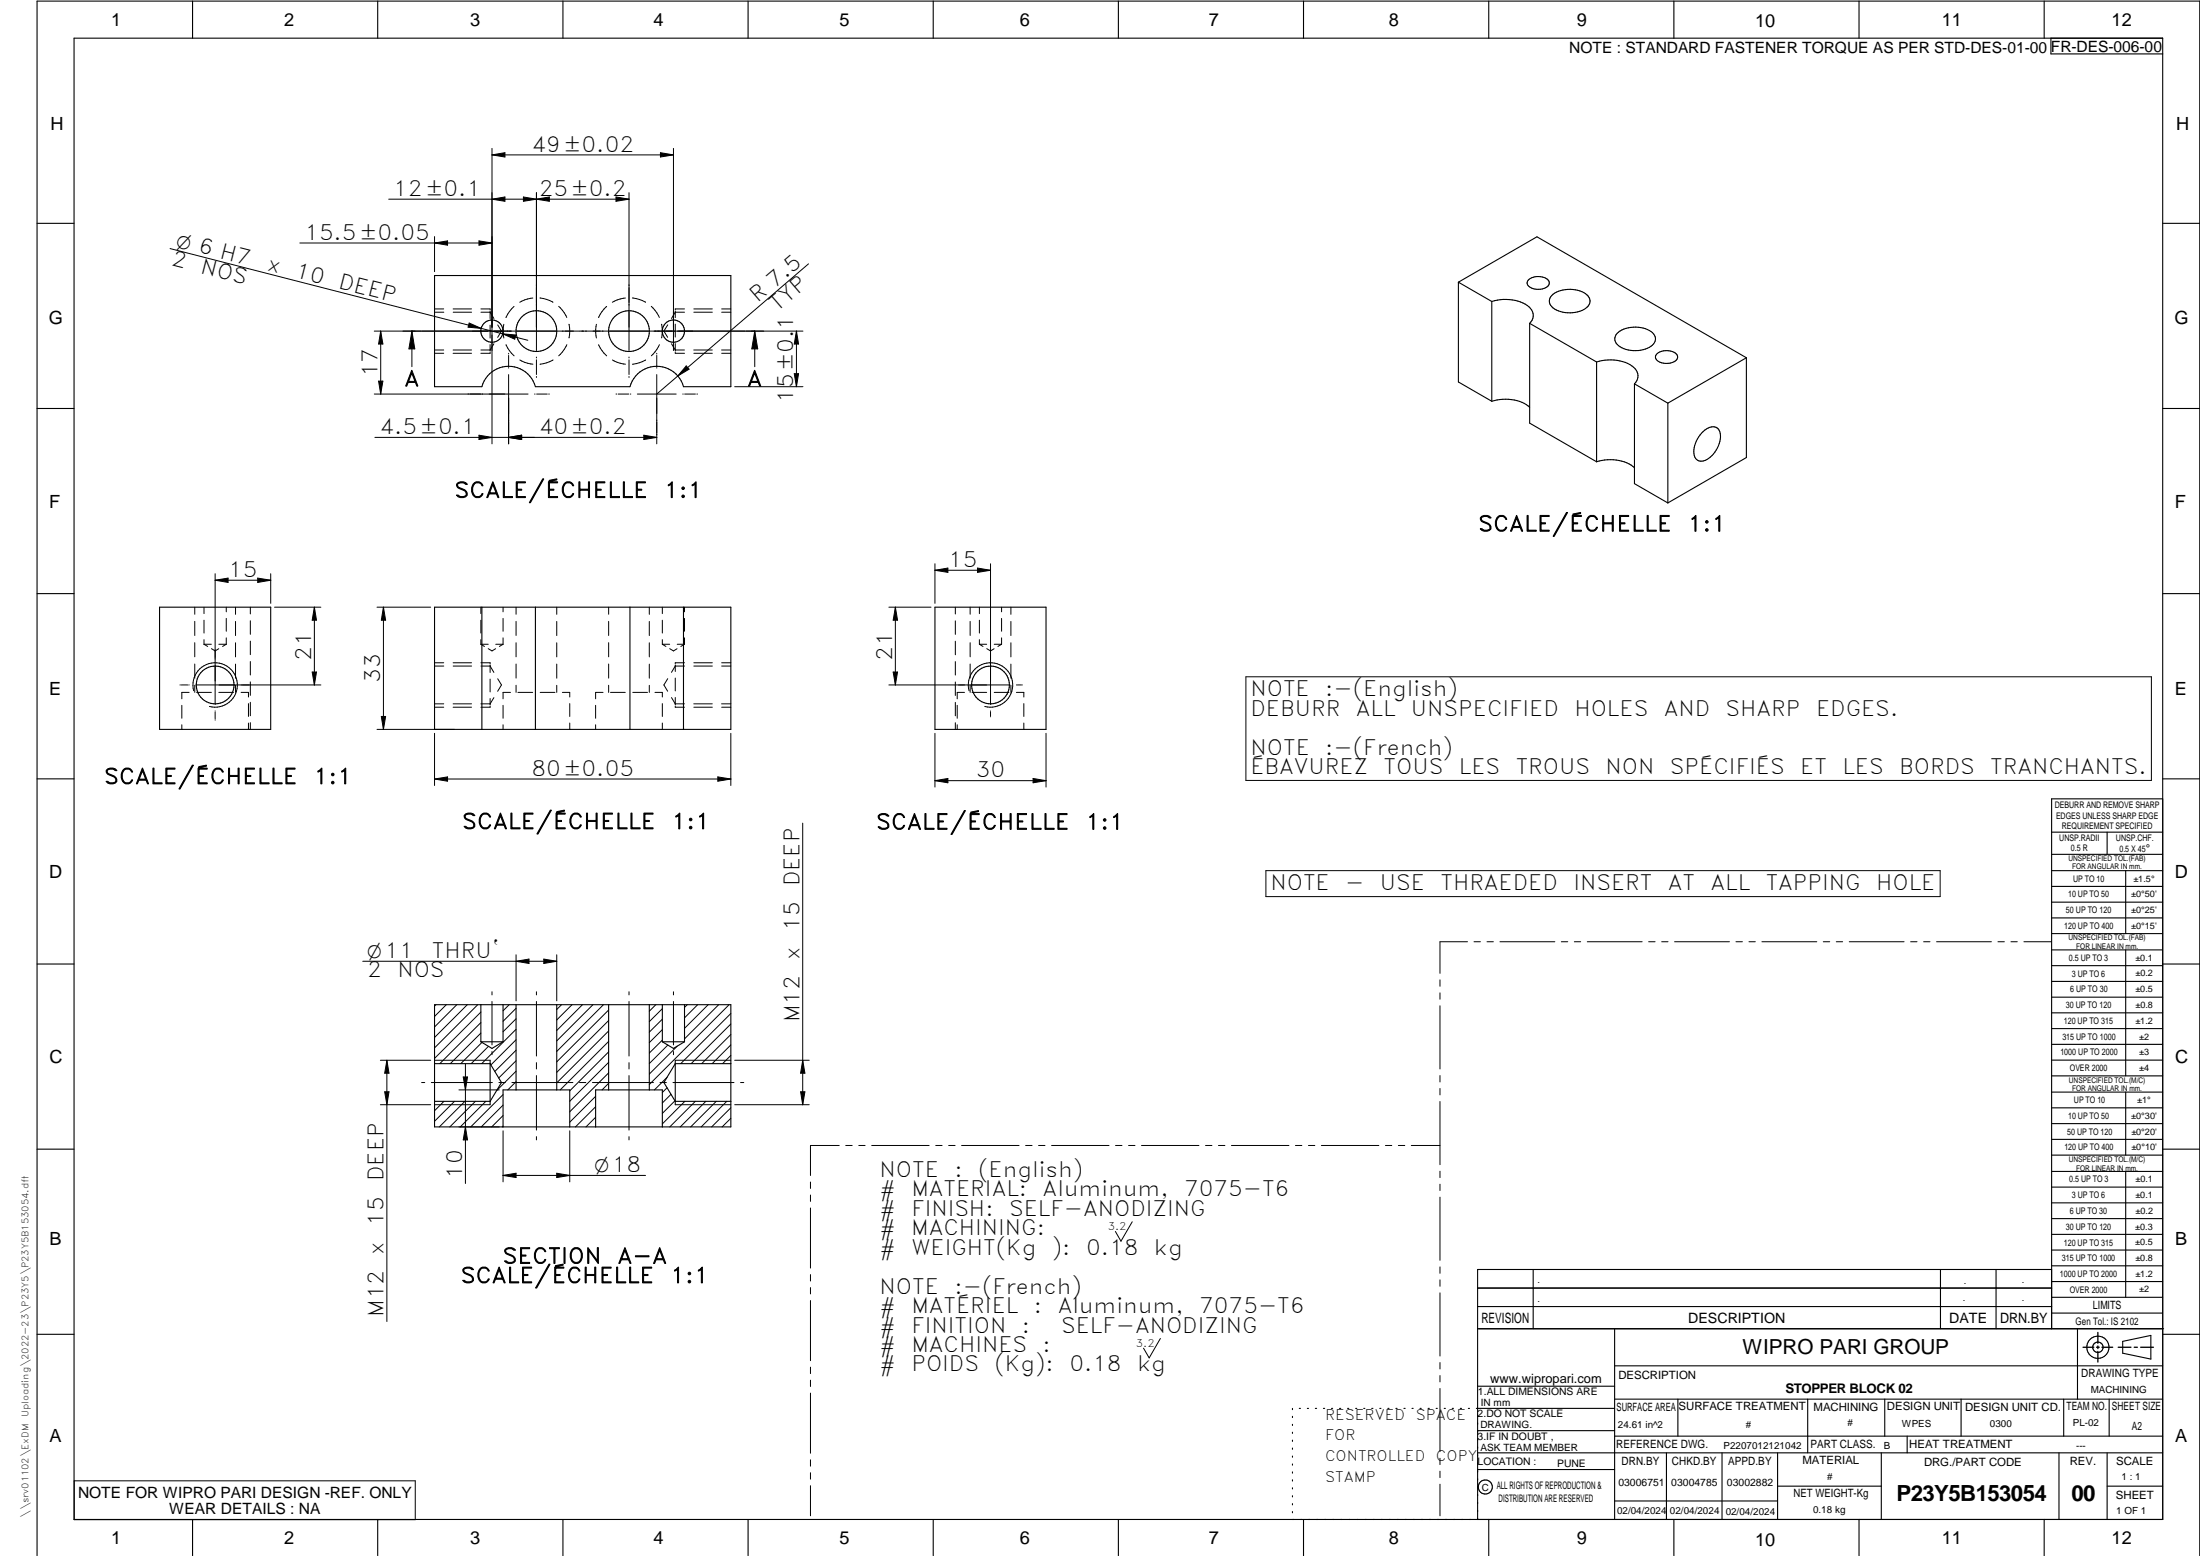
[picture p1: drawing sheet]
<svg xmlns="http://www.w3.org/2000/svg" width="594mm" height="420mm" viewBox="0 0 594 420" stroke-linecap="round" stroke-linejoin="round" font-family="sans-serif">
<g fill="none" stroke="#000" stroke-width=".3">
<path d="M20 10.3h564v400h-564zM52 .3v10M102 .3v10M152 .3v10M202 .3v10M252 .3v10M302 .3v10M352 .3v10M402 .3v10M452 .3v10M502 .3v10M552 .3v10"/>
<path d="M553.8 10.3v4.3h30.2M10 60.3h10M117.3 74.4h80.1v30h-12.8a7.5 7.5 0 0 0-7.3-5.5 7.5 7.5 0 0 0-7.2 5.5h-25.5a7.5 7.5 0 0 0-7.2-5.5 7.5 7.5 0 0 0-7.3 5.5h-12.8zM393.8 76.2l21.2-12.3 56.6 32.7M393.8 76.2v26.9l9 5.3M393.8 76.2l9 5.2M412.9 75.4a4.2 4.2 0 0 1 5.3 .4 1.47 1.47 0 0 1-1.2 2.1 3.6 3.6 0 0 1-4.6-1.3l.1-.6zM419.4 79.5a7.9 7.9 0 0 1 9.5 .5 2.33 2.33 0 0 1-1.2 3.6 8.2 8.2 0 0 1-8.7-.8 2.13 2.13 0 0 1 .4-3.3zM584 60.3h10M402.8 81.4v27M402.8 81.4a10.9 10.9 0 0 1 10.5 1.8 2.79 2.79 0 0 1-.2 4.1M413.1 87.3v27l18 10.4"/>
<path d="M413.1 87.3l18 10.4M431.1 97.7v27M431.1 97.7a10.7 10.7 0 0 1 10.5 1.9 2.84 2.84 0 0 1-.2 4.1M436.7 90a7.7 7.7 0 0 1 9.8 .2 2.32 2.32 0 0 1-1.1 3.6 7.7 7.7 0 0 1-9-1.2l-.3-.7v-.8zM447.5 95.4a4.2 4.2 0 0 1 5.4 .4 1.47 1.47 0 0 1-1.3 2.1 4 4 0 0 1-4.5-1.1v-.8zM471.6 96.6v26.9l-21.2 12.3M471.6 96.6l-21.2 12.3M10 110.3h10M402.8 108.4a11.1 11.1 0 0 1 10.3 1.6M441.4 103.7v26.9l9 5.2M441.4 103.7l9 5.2M450.4 108.9v26.9"/>
<path d="M459.9 116.5a2.88 2.88 0 0 1 4.1-.7 5.8 5.8 0 0 1-1.3 6.8 3.7 3.7 0 0 1-4.3 1.7 3.7 3.7 0 0 1-.6-4.6l.9-1.7zM584 110.3h10M431.1 124.7a11 11 0 0 1 10.3 1.6M10 160.3h10M43.1 164h30v33h-30zM117.3 164h80.1v33h-80.1zM130.1 164v33M144.6 164v33M170.1 164v33M184.6 164v33M252.5 164h30v33h-30zM584 160.3h10"/>
<path d="M10 210.3h10M584 215.7h-30v143.1M584 210.3h10M554 230.7h30M554 224.7h30M554 235.1h30M554 239.4h30M569 224.7v6M574 235.1v17M554 243.6h30M554 247.9h30M554 252.1h30"/>
<path d="M554 256.5h30M574 256.5v34M10 260.3h10M117.3 271.3h80.1v33h-80.1zM129.9 271.3v10M135.8 271.3v10M139.4 271.3v23M150.3 271.3v23M164.4 271.3v23M175.3 271.3v23M178.9 271.3v10M184.8 271.3v10"/>
<path d="M554 260.8h30M554 265h30M554 269.3h30M554 273.5h30M554 277.7h30M584 260.3h10M117.3 287.2h15l3.1 5.1-3.1 5.1h-15M129.9 281.3h5.9M129.9 281.3l3 1.8 2.9-1.8M132.3 286.3v12M178.9 281.3h5.9M182.3 286.3v12"/>
<path d="M184.8 281.3l-2.9 1.8-3-1.8M197.4 287.2h-15.1l-3 5.1 3 5.1h15.1M554 282h30M554 286.3h30M554 290.5h30M554 294.9h30M554 299.1h30M574 294.9v17M10 310.3h10M153.9 304.3v-10h-18.1v10M178.9 304.3v-10h-18.1v10M554 303.4h30"/>
<path d="M554 307.7h30M554 311.9h30M554 316.3h30M574 316.3v34M584 310.3h10M554 320.5h30M554 324.8h30M554 329.1h30M554 333.3h30M554 337.5h30M399 358.8h185.3M399 352.8h155"/>
<path d="M399 347.8h155M414 342.8v16M436 358.8v51.5M524 342.8v16M539 342.8v16M554 342.8h-155v67.5M554 341.8h30M554 346.1h30M554 350.3h30M554 354.6h30M561 358.8v19M10 360.3h10"/>
<path d="M399 374.3h37M436 368.8h148M436 377.8h148M453.1 377.8v10M488.1 377.8v14.5M508.9 377.8v10M529.6 377.8v10M557.3 377.8v10M569.5 377.8v10M573.2 362.2l7.6-1.6v6.4l-7.6-1.6zM584 360.3h10M349 380.3v.3"/>
<path d="M349 382.4v.4M349 384.6v.3M349 386.7v.4M349 388.9v.3M349 391v.4M349 393.2v.3M349 395.3v.3M349 397.4v.4M349 399.6v.3M350.9 380.3h.3M353 380.3h.3M355.2 380.3h.3"/>
<path d="M357.4 380.3h.3M359.6 380.3h.3M361.7 380.3h.3M363.9 380.3h.3M366.1 380.3h.3M368.3 380.3h.3M370.4 380.3h.3M372.6 380.3h.3M374.8 380.3h.3M376.9 380.3h.4M379.1 380.3h.3M381.3 380.3h.3"/>
<path d="M383.4 380.3h.4M385.6 380.3h.4M387.8 380.3h.3M390 380.3h.3M392.1 380.3h.4M394.3 380.3h.4M396.5 380.3h.3M399 396.8h37M399 392.3h185M399 386.3h37M436 387.8h148M436 380.3h-37.3"/>
<path d="M450 392.3v18M465 392.3v18M480 392.3v18M508 392.3v18M515 387.8v4.5M556 392.3v18M569 392.3v18M52 410.3v9.8M102 410.3v9.8M152 410.3v9.8M202 410.3v9.8M252 410.3v9.8"/>
<path d="M302 410.3v9.8M349 401.7v.4M349 403.9v.3M349 406v.4M349 408.2v.3M352 410.3v9.8M402 410.3v9.8M436 405.3h44M452 410.3v9.8M480 401.3h28M502 410.3v9.8M552 410.3v9.8"/>
<path d="M569 401.3h15M10 420.1v-419.8h584v419.8"/>
<circle cx="132.8" cy="89.4" r="3"/>
<circle cx="144.8" cy="89.4" r="5.5"/>
<circle cx="169.8" cy="89.4" r="5.5"/>
<circle cx="181.8" cy="89.4" r="3"/>
<circle cx="58.1" cy="185" r="5.1"/>
<circle cx="267.5" cy="185" r="5.1"/>
<circle cx="566.5" cy="363.8" r="1.4"/>
<circle cx="566.5" cy="363.8" r="3"/>
<circle cx="401.1" cy="401.5" r="1.91"/>
</g>
<g fill="none" stroke="#000" stroke-width=".27">
<path d="M105 53.8h64.9M132.9 40.1v79.7M132.9 41.8l3.4-.6v1.2zM132.9 53.8l3.4-.6v1.2zM132.9 41.8h49M141.3 53.2l3.6 .6-3.6 .6zM144.9 52v42.7M144.9 53.8l3.5-.6v1.2zM166.3 53.2l3.6 .6-3.6 .6zM169.9 52v42.7M178.3 41.2l3.6 .6-3.6 .6zM181.9 40.1v54.6"/>
<path d="M45.9 67.1l84 21.6M81 65.6h51.9M117.3 63.9v9.5M117.3 65.6l3.6-.6v1.2zM129.3 65l3.6 .6-3.6 .6zM218.3 71.2l-41 35.2M101.1 89.4h115.7M102.8 89.4v17M102.8 89.4l.6 3.5h-1.2zM111.2 89.4v9.6M111.2 89.4l.8 4.8h-1.6zM117.3 83.4h2.5"/>
<path d="M117.3 95.4h2.5M117.3 84.3h2.5M117.3 94.5h2.5M122.4 83.4h4.9M122.4 95.4h4.9M122.4 94.5h4.9M122.4 84.3h5M126.7 87.2l3.2 1.5-3.5-.4zM129.9 83.4h2.4v.3M129.9 84.3h2.4l1.1 1.7M129.9 88.7l12.6 3.2M132.3 95.1v.3h-2.4"/>
<path d="M132.3 84v2M132.3 87.8v3.5M132.3 93v1.8M133.4 92.8l-1.1 1.7h-2.4M134.4 87.7l1 1.7-1 1.7M135.8 90.1l3.5 .4-.3 1.1zM136.1 87.6l-.2 2.3 .2 1.4M136.6 93.1l1 1.6 1.2 1.4M137.3 95.4v.2M137.3 96v2.9M137.3 99.3v.1M138.8 82.7l-1.2 1.4-1 1.6"/>
<path d="M140.4 97.2l1.3 .6 2.2 .5M143.9 80.5l-2.2 .5-1.4 .6M144.9 96.4v.2M144.9 97.2v3.9M145.8 80.5l1.8 .4 1.7 .7M149.3 97.2l-1.7 .8-1.8 .4M150.9 82.7l1.5 1.8 .6 1.2M153.1 93.1l-1.2 1.9-1 1.1M153.6 87.5l.3 1.9-.3 1.8M161.1 87.6l-.2 2.3 .2 1.4M161.6 93.1l1 1.6 1.2 1.4M163.8 82.7l-1.2 1.4-1 1.6"/>
<path d="M165.4 97.2l1.3 .6 2.2 .5M168.9 80.5l-2.2 .5-1.4 .6M169.9 96.4v.2M169.9 97.2v3.9M170.8 80.5l1.8 .4 1.7 .7M174.3 97.2l-1.7 .8-1.8 .4M175.9 82.7l1.5 1.8 .6 1.2M177.3 95.4v.2M177.3 96v2.9M177.3 99.3v.1M178.1 93.1l-.7 1.2-1.5 1.8M178.6 87.5l.3 1.9-.2 1.8"/>
<path d="M180.3 87.7l-1 1.7 1 1.7M181.3 92.8l1 1.7h2.5M182.3 87.5v3.5M182.3 92.8v2M182.3 95.1v.3h2.5M182.3 84v1.8M184.8 84.3h-2.5l-1 1.7M184.8 83.4h-2.5v.3M185.3 98.8l.8 .9-3.1 1.8zM187.3 94.5h5M187.4 84.3h5M187.4 95.4h5"/>
<path d="M187.4 83.4h5M194.9 94.5h2.5M194.9 84.3h2.5M194.9 95.4h2.5M194.9 83.4h2.5M203.8 89.4l.8 4.8h-1.6zM203.8 89.4v9.6M215.1 89.4l.5 3.5h-1.1zM215.1 89.4v15M101.1 106.4h41.5M101.2 118.1h76.1M102.2 102.9h1.2l-.6 3.5z"/>
<path d="M129.3 117.5l3.6 .6-3.6 .6zM137.3 101.2v18.6M137.3 118.1l3.6-.6v1.2zM144.3 106.4h.2M144.9 101.7v.2M144.9 106.4h2.9M148.2 106.4h.2M166.3 106.4h.2M166.9 106.4h2.9M169.9 101.7v.2M170.2 106.4h.1M172.1 106.4h10.5"/>
<path d="M173.9 117.5l3.4 .6-3.4 .6zM177.3 101.2v18.6M184.4 106.4h.1M184.9 106.4h2.9M188.2 106.4h.2M198.4 104.4h18.4M214.5 100.9h1.1l-.5 3.5zM58.1 156.7h15M58.1 154.9v35.3M58.1 156.7l3.5-.6v1.2zM69.6 156.1l3.5 .6-3.5 .6zM73.1 154.9v8"/>
<path d="M252.5 154l3.5-.6v1.2zM252.5 152.2v10.7M252.5 154h15M264 153.4l3.5 .6-3.5 .6zM267.5 152.2v38M52.6 164v1.9M52.6 167.8v3.8M52.6 173.5v3.9M52.6 179.3v3.8M55.1 174h2M55.1 164v1.7M55.1 167.5v3.4"/>
<path d="M55.1 172.7v1.3M55.1 174l1 .6M57.1 175.2l1 .6 1-.6M59.1 174h2M61.1 174l-1 .6M61.1 164v1.2M61.1 167v3.5M61.1 172.2v1.8M63.6 164v1.9M63.6 167.8v3.8M63.6 173.6v3.8M63.6 179.3v3.8"/>
<path d="M67.6 164v1.8M67.6 167.6v3.7M67.6 173.1v3.7M67.6 178.6v3.7M74.1 164h12.5M84.9 164l.6 3.5h-1.2zM84.9 164v21M101.8 164h14.5M103.5 164v33M103.5 164l.6 3.5h-1.1zM117.3 179.9h2.5M117.3 179h2.5"/>
<path d="M122.4 179h4.9M122.4 179.9h5M129.9 174h1.9M129.9 164v1.7M129.9 167.5v3.4M129.9 172.7v1.3M129.9 174l.9 .6M129.9 179h2.4v.3M129.9 179.9h2.4l1.1 1.7M131.8 175.2l1.1 .6 .9-.6M132.3 179.6v2M133.9 174h1.9"/>
<path d="M135.8 164v1.2M135.8 167v3.5M135.8 172.2v1.8M135.8 174l-1 .6M139.4 164v1.9M139.4 167.8v3.8M139.4 173.5v3.9M139.4 179.3v3.8M150.3 164v1.9M150.3 167.8v3.8M150.3 173.6v3.8M150.3 179.3v3.8"/>
<path d="M164.4 164v1.9M164.4 167.8v3.8M164.4 173.5v3.9M164.4 179.3v3.8M175.3 164v1.9M175.3 167.8v3.8M175.3 173.6v3.8M175.3 179.3v3.8M178.9 174h1.9M178.9 164v1.7M178.9 167.5v3.4M178.9 172.7v1.3"/>
<path d="M178.9 174l.9 .6M180.8 175.2l1.1 .6 .9-.6M182.3 179.6v1.7M182.9 174h1.9M184.8 174l-1 .6M184.8 164v1.2M184.8 167v3.5M184.8 172.2v1.8M184.8 179.9h-2.5l-1 1.6M184.8 179h-2.5v.2M187.4 179.9h5M187.4 179h5"/>
<path d="M194.9 179.9h2.5M194.9 179h2.5M240 164h11.4M241.8 164v21M241.8 164l.6 3.5h-1.2zM258 164v1.8M258 167.6v3.7M258 173.1v3.7M258 178.6v3.7M262 164v1.9M262 167.8v3.8M262 173.5v3.9"/>
<path d="M262 179.3v3.8M264.5 174h1.9M264.5 164v1.7M264.5 167.5v3.4M264.5 172.7v1.3M264.5 174l.9 .6M266.5 175.2l1 .6 1-.6M268.5 174h2M270.5 164v1.2M270.5 167v3.5M270.5 172.2v1.8M270.5 174l-1 .6"/>
<path d="M273 164v1.9M273 167.8v3.8M273 173.6v3.8M273 179.3v3.8M48.6 185h.1M49 185h1.8M49.1 190.5v3.5M49.1 195.7v1.3M51 185h.1M51.1 187h-2v1.7M52.3 186.5a6 6 0 0 1 5.2-7.5 6 6 0 0 1 6.6 6.5 6 6 0 0 1-7.5 5.3M52.6 185v2"/>
<path d="M52.8 185h33.8M53.1 187h4M58.1 192h.1M58.1 192.3v1.8M58.1 194.4v.1M59.1 187h4M63.6 185.1v1.9M65.1 187h2v1.2M67.1 190v3.5M67.1 195.2v1.8M67.6 184.1v3.7M67.6 189.6v3.7"/>
<path d="M67.6 195.1v1.9M84.3 181.5h1.2l-.6 3.5zM101.8 197h20.9M103 193.5h1.1l-.6 3.5zM117.3 198v14.1M117.3 190.1h2.5M117.3 191h2.5M122.4 190.1h4.9M122.4 191h4.9M132.3 183.4v3.4M132.3 188.6v1.8M132.3 190.7v.3h-2.4"/>
<path d="M133.4 188.4l-1.1 1.7h-2.4M134.4 183.3l1 1.7-1 1.7M135.8 190.5v3.5M135.8 195.7v1.3M137.9 187h-2.1v1.7M139.4 185v2M139.9 187h3.9M145.9 187h4M150.3 185.1v1.9M151.9 187h2v1.2M153.9 190v3.5M153.9 195.2v1.8"/>
<path d="M160.8 190.5v3.5M160.8 195.7v1.3M162.8 187h-2v1.7M164.4 185v2M164.9 187h3.9M170.9 187h4M175.3 185.1v1.9M176.9 187h2v1.2M178.9 190v3.5M178.9 195.2v1.8M180.3 183.3l-1 1.7 1 1.6M181.3 188.4l1 1.7h2.5"/>
<path d="M182.3 183.1v3.5M182.3 188.3v2.1M182.3 190.7v.3h2.5M187.3 190.1h5M187.4 191h5M194.9 190.1h2.5M194.9 191h2.5M197.4 198v14.1M240 185h32.7M241.2 181.5h1.2l-.6 3.5zM252.5 198v14.5M258 184.1v3.7"/>
<path d="M258 189.7v3.6M258 195.2v1.8M258.5 190.5v3.5M258.5 195.7v1.3M260.4 187h-1.9v1.7M261.7 186.5a6 6 0 0 1 5.2-7.5 6 6 0 0 1 6.5 6.5 6 6 0 0 1-7.5 5.3M262 185v2M262.5 187h3.9M267.5 192h.1M267.5 192.2v1.1M267.5 193.5v.1M268.5 187h4"/>
<path d="M273 185.1v1.9M274.5 187h2v1.2M274.5 185h.1M274.7 185h1.1M276 185h.1M276.5 190v3.5M276.5 195.2v1.8M282.5 198v14.5M336.4 182.8h244.6v27.9h-244.6zM117.3 210.4l3.6-.6v1.1zM117.3 210.4h80.1M193.8 209.8l3.6 .6-3.6 .5z"/>
<path d="M252.5 210.8l3.5-.6v1.2zM252.5 210.8h30M279 210.2l3.5 .6-3.5 .6zM216.8 222.3v76M341.8 235.1h182.1v7h-182.1zM98 259.6h52.3M139.4 259.6l3.4-.6v1.2zM139.4 257.8v12.5M146.8 259l3.5 .6-3.5 .6zM150.3 257.8v12.5M396.3 254.3h-7.5v8.5M398 254.3h1.8"/>
<path d="M401.5 254.3h1.8M405 254.3h14.9M421.6 254.3h1.7M425.1 254.3h1.7M428.6 254.3h14.8M445.2 254.3h1.7M448.7 254.3h1.7M452.2 254.3h14.8M468.8 254.3h1.7M472.3 254.3h1.7M475.8 254.3h14.8M492.4 254.3h1.7"/>
<path d="M495.9 254.3h1.7M499.4 254.3h14.8M515.9 254.3h1.8M519.4 254.3h1.8M522.9 254.3h14.9M539.5 254.3h1.7M543 254.3h1.7M546.5 254.3h7.4M117.7 271.3l-.4 .4M120.5 271.3l-3.2 3.2M123.4 271.3l-6.1 6M126.2 271.3l-8.9 8.8"/>
<path d="M129 271.3l-11.7 11.7M129.9 273.3l-12.6 12.5M129.9 276.1l-11.1 11.1M129.9 279l-8.3 8.2M132.9 267.8v.8M132.9 270.4v11.8M137.5 271.3l-1.7 1.6M139.4 277.9l-9.3 9.3M139.4 272.3l-3.6 3.5M139.4 275.1l-3.6 3.5M144.9 267.8v.8M144.9 270.4v14.8"/>
<path d="M151.6 271.3l-1.3 1.3M154.5 271.3l-4.2 4.1M157.3 271.3l-7 7M160.1 271.3l-9.8 9.8M163 271.3l-12.7 12.6M164.4 272.7l-14.1 14M164.4 275.6l-14.1 14M164.4 278.4l-14.1 14M169.9 267.8v.8M169.9 270.4v14.8M177.1 271.3l-1.8 1.8M178.9 272.4l-3.6 3.5"/>
<path d="M178.9 275.2l-3.6 3.5M178.9 278l-3.6 3.5M181.9 267.8v.8M181.9 270.4v11.8M185.6 271.3l-.8 .7M188.4 271.3l-3.6 3.5M191.2 271.3l-6.4 6.4M194.1 271.3l-9.3 9.2M196.9 271.3l-21.6 21.5M197.4 276.5l-10.8 10.7M197.4 273.7l-13.6 13.5M197.4 279.3l-7.9 7.9"/>
<path d="M388.8 264.6v1.7M388.8 268.1v1.7M388.8 271.6v17M102.7 286.3h13.6M102.7 298.3h13.6M103.9 294.8h1.1l-.5 3.5zM104.5 286.3v70.5M104.5 286.3l.5 3.5h-1.1zM113.8 292.3h.9M116.5 292.3h16.5M117.3 286.3h15M117.3 298.3h15"/>
<path d="M119.9 297.4l-2.6 2.5M122.7 297.4l-5.4 5.4M123.9 294.3h10.9M125.1 290.8h1.2l-.6 3.5zM125.5 297.4l-6.9 6.9M125.7 287.3v32.3M128.4 297.4l-6.9 6.9M130.1 281.5l-5.7 5.7M131.2 297.4l-6.9 6.9M131.9 282.5l-4.7 4.7M132.9 283.9v.9M134.7 292.3h1.8"/>
<path d="M135.8 295.6l-8.7 8.7M135.8 298.4l-5.8 5.9M138.2 292.3h16.5M139.4 280.8l-6.8 6.7M139.4 283.6l-5.8 5.7M139.4 286.4l-4.7 4.7M139.4 289.2l-5.3 5.3M139.4 292.1l-2.3 2.2M144.9 286.9v1.7M144.9 290.4v14.8M156.5 292.3h1.7M160 292.3h16.5"/>
<path d="M160.8 296l-6.9 7M160.8 298.9l-5.4 5.4M164.4 281.2l-13.1 13.1M164.4 284l-10.5 10.6M164.4 286.9l-10.5 10.5M164.4 289.7l-10.5 10.5M164.4 292.5l-1.8 1.8M169.9 286.9v1.7M169.9 290.4v14.8M178.2 292.3h1.8M178.9 280.9l-3.6 3.5M180.1 293.7l-1.2 1.3"/>
<path d="M180.1 290.9l-3.4 3.4M180.3 282.2l-5 5M181.2 295.5l-2.3 2.3M181.7 292.3h16.5M181.9 283.9v.9M182.3 297.2l-3.4 3.5M182.3 286.3h15.1M182.3 298.3h15.1M182.9 282.5l-7.6 7.5M184.9 297.4l-6 6.1M187.8 297.4l-6.9 6.9M190.6 297.4l-6.9 6.9"/>
<path d="M193.4 297.4l-6.9 6.9M196.3 297.4l-6.9 6.9M197.4 299.1l-5.2 5.2M197.4 285l-2.3 2.2M197.4 282.2l-5.1 5M198.4 286.3h20.1M198.4 298.3h20.1M200 292.3h.8M216.2 294.8h1.2l-.6 3.5zM216.8 286.3l.6 3.5h-1.2zM388.8 290.4v1.8M388.8 293.9v1.8"/>
<path d="M388.8 297.4v17.1M123.9 304.3h10.9M125.7 304.3l.6 3.5h-1.2zM135.8 305.4v13.7M135.8 317.4l3.6-.6v1.2zM135.8 317.4h38.5M135.8 301.2l-3 3.1M135.8 304.1l-.2 .2M144.9 306.9v.9M150.3 316.8l3.6 .6-3.6 .6zM153.9 305.4v13.7M160.8 301.7l-2.6 2.6"/>
<path d="M169.9 306.9v.9M197.4 302l-2.4 2.3M218.9 319.2v1.7M226.6 309.3h-7.7v8.1M228.4 309.3h1.7M231.9 309.3h1.7M235.4 309.3h15.5M252.7 309.3h1.7M256.2 309.3h1.7M259.7 309.3h15.5M277 309.3h1.7M280.5 309.3h1.7"/>
<path d="M284 309.3h15.5M301.2 309.3h1.8M304.8 309.3h1.7M308.2 309.3h15.6M325.5 309.3h1.8M329 309.3h1.8M332.5 309.3h15.6M349.8 309.3h1.8M353.3 309.3h1.7M356.8 309.3h15.5M374.1 309.3h1.7M377.6 309.3h1.7"/>
<path d="M381.1 309.3h7.7M388.8 316.3v1.7M388.8 319.8v1.7M218.9 322.7v1.7M218.9 326.2v16.2M305.7 329.9l-3 5.3-1.5-2.7M388.8 323.3v17M218.9 344.2v1.7M218.9 347.7v1.7M218.9 351.2v16.2M388.8 342.1v1.7M388.8 345.6v1.7"/>
<path d="M388.8 349.1v17.1M218.9 369.2v1.7M218.9 372.7v1.7M218.9 376.2v16.2M313.3 361.4l-3 5.3-1.5-2.7M388.8 367.9v1.8M388.8 371.4v1.7M388.8 374.9v17.1M20 399.9h92.1v10.5h-92.1zM218.9 394.2v1.7M218.9 397.7v1.7M388.8 393.8v1.7"/>
<path d="M388.8 397.3v1.7M218.9 401.2v8.1M388.8 400.8v8.5"/>
</g>
<path d="M566.5 359.8v2.9M562.5 363.8h2.9M566.1 363.8h.8M566.5 363.5v.7M566.5 364.9v2.9M567.6 363.8h2.9M572 363.8h3.4M576.3 363.8h.9M578.1 363.8h3.4" fill="none" stroke="#000" stroke-width=".36"/>
<g fill="#000">
<path d="M132.9 41.8l3.4-.6v1.2zM132.9 53.8l3.4-.6v1.2zM141.3 53.2l3.6 .6-3.6 .6zM144.9 53.8l3.5-.6v1.2zM166.3 53.2l3.6 .6-3.6 .6zM178.3 41.2l3.6 .6-3.6 .6zM117.3 65.6l3.6-.6v1.2zM129.3 65l3.6 .6-3.6 .6zM102.8 89.4l.6 3.5h-1.2zM111.2 89.4l.8 4.8h-1.6zM126.7 87.2l3.2 1.5-3.5-.4zM135.8 90.1l3.5 .4-.3 1.1z"/>
<path d="M185.3 98.8l.8 .9-3.1 1.8zM203.8 89.4l.8 4.8h-1.6zM215.1 89.4l.5 3.5h-1.1zM102.2 102.9h1.2l-.6 3.5zM129.3 117.5l3.6 .6-3.6 .6zM137.3 118.1l3.6-.6v1.2zM173.9 117.5l3.4 .6-3.4 .6zM214.5 100.9h1.1l-.5 3.5zM58.1 156.7l3.5-.6v1.2zM69.6 156.1l3.5 .6-3.5 .6zM252.5 154l3.5-.6v1.2zM264 153.4l3.5 .6-3.5 .6z"/>
<path d="M84.9 164l.6 3.5h-1.2zM103.5 164l.6 3.5h-1.1zM241.8 164l.6 3.5h-1.2zM84.3 181.5h1.2l-.6 3.5zM103 193.5h1.1l-.6 3.5zM241.2 181.5h1.2l-.6 3.5zM117.3 210.4l3.6-.6v1.1zM193.8 209.8l3.6 .6-3.6 .5zM252.5 210.8l3.5-.6v1.2zM279 210.2l3.5 .6-3.5 .6zM139.4 259.6l3.4-.6v1.2zM146.8 259l3.5 .6-3.5 .6z"/>
<path d="M104.5 286.3l.5 3.5h-1.1zM103.9 294.8h1.1l-.5 3.5zM125.1 290.8h1.2l-.6 3.5zM216.8 286.3l.6 3.5h-1.2zM216.2 294.8h1.2l-.6 3.5zM125.7 304.3l.6 3.5h-1.2zM135.8 317.4l3.6-.6v1.2zM150.3 316.8l3.6 .6-3.6 .6z"/>
</g>
<g font-size="6">
<text x="512.1" y="405.2">P23Y5B153054</text>
<text x="559.4" y="405.2">00</text>
</g>
<g font-size="5.7">
<text x="143.5" y="40.9">49±0.02</text>
<text x="106.2" y="52.9">12±0.1</text>
<text x="145.5" y="52.9">25±0.2</text>
<text x="82.2" y="64.7">15.5±0.05</text>
<text x="46" y="71.7" transform="rotate(14 46 71.7)">2</text>
<text x="53.9" y="73.7" transform="rotate(14 53.9 73.7)">NOS</text>
<text x="71.9" y="72.9" transform="rotate(14 71.9 72.9)">x</text>
<text x="79.5" y="74.8" transform="rotate(14 79.5 74.8)">10</text>
<text x="91.2" y="77.8" transform="rotate(14 91.2 77.8)">DEEP</text>
<text x="204.5" y="81.9" transform="rotate(-41 204.5 81.9)">R 7.5</text>
<text x="209.9" y="84.3" transform="rotate(-41 209.9 84.3)">TYP</text>
<text x="101.9" y="101.9" transform="rotate(-90 101.9 101.9)">17</text>
<text x="109.2" y="104.3">A</text>
<text x="201.8" y="104.3">A</text>
<text x="214.2" y="108.8" transform="rotate(-90 214.2 108.8)">15±0.1</text>
<text x="102.5" y="117.2">4.5±0.1</text>
<text x="145.5" y="117.2">40±0.2</text>
<text x="122.7" y="134.4">SCALE/ÉCHELLE</text>
<text x="179.3" y="134.4">1:1</text>
<text x="399.2" y="143.4">SCALE/ÉCHELLE</text>
<text x="455.7" y="143.4">1:1</text>
<text x="61.7" y="155.8">15</text>
<text x="256" y="153.1">15</text>
<text x="84" y="178.4" transform="rotate(-90 84 178.4)">21</text>
<text x="240.9" y="178.4" transform="rotate(-90 240.9 178.4)">21</text>
<text x="102.7" y="184.4" transform="rotate(-90 102.7 184.4)">33</text>
<text x="337.7" y="188">NOTE</text>
<text x="357.9" y="188">:-(English)</text>
<text x="337.7" y="193.3">DEBURR</text>
<text x="366.1" y="193.3">ALL</text>
<text x="381" y="193.3">UNSPECIFIED</text>
<text x="425.1" y="193.3">HOLES</text>
<text x="449.3" y="193.3">AND</text>
<text x="466" y="193.3">SHARP</text>
<text x="490.4" y="193.3">EDGES.</text>
<text x="337.7" y="203.8">NOTE</text>
<text x="357.9" y="203.8">:-(French)</text>
<text x="143.5" y="209.5">80±0.05</text>
<text x="263.5" y="209.9">30</text>
<text x="337.7" y="209">ÉBAVUREZ</text>
<text x="373.6" y="209">TOUS</text>
<text x="394" y="209">LES</text>
<text x="409.3" y="209">TROUS</text>
<text x="433.6" y="209">NON</text>
<text x="451" y="209">SPÉCIFIÉS</text>
<text x="486.1" y="209">ET</text>
<text x="497.5" y="209">LES</text>
<text x="512.8" y="209">BORDS</text>
<text x="537.5" y="209">TRANCHANTS.</text>
<text x="28.1" y="211.7">SCALE/ÉCHELLE</text>
<text x="84.7" y="211.7">1:1</text>
<text x="124.8" y="223.8">SCALE/ÉCHELLE</text>
<text x="181.3" y="223.8">1:1</text>
<text x="236.6" y="223.9">SCALE/ÉCHELLE</text>
<text x="293.1" y="223.9">1:1</text>
<text x="215.9" y="239.3" transform="rotate(-90 215.9 239.3)">DEEP</text>
<text x="343.1" y="240.3">NOTE</text>
<text x="363.3" y="240.3">-</text>
<text x="372.6" y="240.3">USE</text>
<text x="389" y="240.3">THRAEDED</text>
<text x="424.9" y="240.3">INSERT</text>
<text x="450.4" y="240.3">AT</text>
<text x="461.9" y="240.3">ALL</text>
<text x="476.8" y="240.3">TAPPING</text>
<text x="506.6" y="240.3">HOLE</text>
<text x="215.9" y="251.4" transform="rotate(-90 215.9 251.4)">15</text>
<text x="99.2" y="263.9">2</text>
<text x="107.3" y="263.9">NOS</text>
<text x="116.6" y="258.7">THRU`</text>
<text x="215.9" y="259.2" transform="rotate(-90 215.9 259.2)">x</text>
<text x="215.9" y="276" transform="rotate(-90 215.9 276)">M12</text>
<text x="237.5" y="317.8">NOTE</text>
<text x="257.7" y="317.8">:</text>
<text x="264.2" y="317.8">(English)</text>
<text x="103.6" y="318.9" transform="rotate(-90 103.6 318.9)">DEEP</text>
<text x="124.8" y="318.3" transform="rotate(-90 124.8 318.3)">10</text>
<text x="237.5" y="323.1">#</text>
<text x="246.1" y="323.1">MATERIAL:</text>
<text x="281.6" y="323.1">Aluminum,</text>
<text x="319.8" y="323.1">7075-T6</text>
<text x="237.5" y="328.3">#</text>
<text x="246.1" y="328.3">FINISH:</text>
<text x="272.5" y="328.3">SELF-ANODIZING</text>
<text x="103.6" y="331" transform="rotate(-90 103.6 331)">15</text>
<text x="237.5" y="333.6">#</text>
<text x="246.1" y="333.6">MACHINING:</text>
<text x="103.6" y="338.8" transform="rotate(-90 103.6 338.8)">x</text>
<text x="135.7" y="341.2">SECTION</text>
<text x="166.7" y="341.2">A-A</text>
<text x="237.5" y="338.8">#</text>
<text x="246.1" y="338.8">WEIGHT(Kg</text>
<text x="284" y="338.8">):</text>
<text x="293.3" y="338.8">0.18</text>
<text x="311.6" y="338.8">kg</text>
<text x="124.4" y="346.4">SCALE/ÉCHELLE</text>
<text x="181" y="346.4">1:1</text>
<text x="237.5" y="349.3">NOTE</text>
<text x="257.7" y="349.3">:-(French)</text>
<text x="103.6" y="355.6" transform="rotate(-90 103.6 355.6)">M12</text>
<text x="237.5" y="354.6">#</text>
<text x="237.5" y="359.8">#</text>
<text x="246.1" y="354.6">MATÉRIEL</text>
<text x="246.1" y="359.8">FINITION</text>
<text x="275.9" y="359.8">:</text>
<text x="279.2" y="354.6">:</text>
<text x="285.6" y="354.6">Aluminum,</text>
<text x="286.5" y="359.8">SELF-ANODIZING</text>
<text x="323.9" y="354.6">7075-T6</text>
<text x="237.5" y="365.1">#</text>
<text x="246.1" y="365.1">MACHINES</text>
<text x="281.6" y="365.1">:</text>
<text x="237.5" y="370.3">#</text>
<text x="246.1" y="370.3">POIDS</text>
<text x="268.6" y="370.3">(Kg):</text>
<text x="288.8" y="370.3">0.18</text>
<text x="307.1" y="370.3">kg</text>
</g>
<text font-size="5.6" x="470.5" y="365.5">WIPRO PARI GROUP</text>
<g font-size="5.4">
<text x="47.3" y="66.6" transform="rotate(14 47.3 66.6)">O 6 H7</text>
<text x="99.2" y="258.7">O11</text>
<text x="160.5" y="316.5">O18</text>
</g>
<g font-size="4.9">
<text x="30" y="7">1</text>
<text x="76.7" y="7">2</text>
<text x="127" y="7">3</text>
<text x="176.5" y="7">4</text>
<text x="226.7" y="7">5</text>
<text x="275.4" y="7">6</text>
<text x="326.4" y="7">7</text>
<text x="375" y="7">8</text>
<text x="425.8" y="7">9</text>
<text x="473.9" y="7.4">10</text>
<text x="524.3" y="7">11</text>
<text x="570.2" y="7">12</text>
<text x="13.6" y="35.2">H</text>
<text x="587.6" y="35.2">H</text>
<text x="13.2" y="87.5">G</text>
<text x="587.2" y="87.5">G</text>
<text x="13.3" y="137.1">F</text>
<text x="587.3" y="137.1">F</text>
<text x="13.3" y="187.6">E</text>
<text x="587.3" y="187.6">E</text>
<text x="13.3" y="237">D</text>
<text x="587.3" y="237">D</text>
<text x="13.4" y="287.1">C</text>
<text x="587.4" y="287.1">C</text>
<text x="13.4" y="336.3">B</text>
<text x="587.4" y="336.3">B</text>
<text x="13.4" y="389.3">A</text>
<text x="587.4" y="389.3">A</text>
<text x="30" y="417">1</text>
<text x="76.7" y="417">2</text>
<text x="127" y="417">3</text>
<text x="176.5" y="417">4</text>
<text x="226.7" y="417">5</text>
<text x="275.4" y="417">6</text>
<text x="326.4" y="417">7</text>
<text x="375" y="417">8</text>
<text x="425.8" y="417">9</text>
<text x="473.9" y="417.4">10</text>
<text x="524.3" y="417">11</text>
<text x="570.2" y="417">12</text>
</g>
<g font-size="4.2">
<text x="423.7" y="14.3">NOTE : STANDARD FASTENER TORQUE AS PER STD-DES-01-00</text>
<text x="553.8" y="14">FR-DES-006-00</text>
<text x="21.1" y="404.4">NOTE FOR WIPRO PARI DESIGN -REF. ONLY</text>
<text x="45.7" y="408.9">WEAR DETAILS : NA</text>
</g>
<g font-size="3.9">
<text x="357.8" y="383.4">RESERVED</text>
<text x="382.3" y="383.4">SPACE</text>
<text x="357.8" y="388.9">FOR</text>
<text x="357.8" y="394.5">CONTROLLED</text>
<text x="387.8" y="394.5">COPY</text>
<text x="357.8" y="400.1">STAMP</text>
</g>
<g font-size="3.8">
<text x="400.1" y="357.1">REVISION</text>
<text x="455.9" y="357.1">DESCRIPTION</text>
<text x="526.4" y="357.1">DATE</text>
<text x="540.1" y="357.1">DRN.BY</text>
</g>
<text font-size="3.6" x="482.1" y="376.2">STOPPER BLOCK 02</text>
<text font-size="3.5" x="402.4" y="373.3">www.wipropari.com</text>
<g font-size="3.1">
<text x="565.2" y="353.5">LIMITS</text>
<text x="562" y="371.7">DRAWING TYPE</text>
<text x="437" y="372.3">DESCRIPTION</text>
<text x="436.5" y="380.9">SURFACE AREA</text>
<text x="453.3" y="380.9">SURFACE TREATMENT</text>
<text x="489.7" y="380.9">MACHINING</text>
<text x="509.5" y="380.9">DESIGN UNIT</text>
<text x="530.6" y="380.9">DESIGN UNIT CD.</text>
<text x="558" y="380.7">TEAM NO.</text>
<text x="570.3" y="380.7">SHEET SIZE</text>
<text x="575.6" y="386.1">A2</text>
<text x="436.4" y="391.1">REFERENCE DWG.</text>
<text x="437.9" y="395.5">DRN.BY</text>
<text x="451.5" y="395.5">CHKD.BY</text>
<text x="466.6" y="395.5">APPD.BY</text>
<text x="486.7" y="395.4">MATERIAL</text>
<text x="488.9" y="391">PART CLASS.</text>
<text x="515.6" y="391">HEAT TREATMENT</text>
<text x="519.6" y="395.9">DRG./PART CODE</text>
<text x="558.9" y="395.6">REV.</text>
<text x="571.4" y="395.6">SCALE</text>
<text x="484.3" y="404.3">NET WEIGHT-Kg</text>
<text x="571.4" y="404.7">SHEET</text>
</g>
<text font-size="3" x="579.5" y="230.1">°</text>
<g font-size="2.8">
<text x="299.1" y="332.1">3.2</text>
<text x="560.5" y="357.7">Gen Tol.: IS 2102</text>
<text x="306.7" y="363.6">3.2</text>
<text x="399.1" y="376.7">1.ALL DIMENSIONS ARE</text>
<text x="399" y="382.7">2.DO NOT SCALE</text>
<text x="399" y="388.7">3.IF IN DOUBT ,</text>
<text x="399" y="395.5">LOCATION :</text>
<text x="420.5" y="396">PUNE</text>
<text x="437" y="401.3">03006751</text>
<text x="451.3" y="401.2">03004785</text>
<text x="466.3" y="401.3">03002882</text>
<text x="404.2" y="402">ALL RIGHTS OF REPRODUCTION &amp;</text>
<text x="404.7" y="405.4">DISTRIBUTION ARE RESERVED</text>
</g>
<g font-size="2.7">
<text x="564.6" y="376.2">MACHINING</text>
<text x="399.9" y="379.7">IN mm</text>
<text x="399.8" y="385.7">DRAWING.</text>
<text x="436.9" y="385.5">24.61 in^2</text>
<text x="471.4" y="385.6">#</text>
<text x="498.9" y="385.1">#</text>
<text x="513.6" y="385.3">WPES</text>
<text x="537.3" y="385.2">0300</text>
<text x="559.7" y="385.2">PL-02</text>
<text x="399.8" y="391.8">ASK TEAM MEMBER</text>
<text x="465.4" y="391.2">P2207012121042</text>
<text x="508.7" y="391.2">B</text>
<text x="560.7" y="391.2">---</text>
<text x="493.4" y="399.6">#</text>
<text x="572.9" y="399.8">1 : 1</text>
<text x="400.1" y="402.5">C</text>
<text x="436.7" y="408.7">02/04/2024</text>
<text x="450.9" y="408.8">02/04/2024</text>
<text x="466" y="409">02/04/2024</text>
<text x="489.6" y="408.5">0.18 kg</text>
<text x="571.5" y="408.7">1 OF 1</text>
</g>
<g font-size="2.5">
<text x="559.2" y="229.9">0.5 R</text>
<text x="572.3" y="230.1">0.5 X 45</text>
<text x="559.4" y="323.5">3 UP TO 6</text>
<text x="558.9" y="327.8">6 UP TO 30</text>
<text x="557.8" y="332">30 UP TO 120</text>
<text x="415.2" y="346.4">.</text>
<text x="530.3" y="346.6">.</text>
<text x="545.9" y="346.4">.</text>
<text x="415.2" y="351.5">.</text>
<text x="530.1" y="351.3">.</text>
<text x="545.9" y="351.4">.</text>
</g>
<g font-size="2.4">
<text x="554.9" y="218.3">DEBURR AND REMOVE SHARP</text>
<text x="555.2" y="221.1">EDGES UNLESS SHARP EDGE</text>
<text x="556.1" y="227.2">UNSP.RADII</text>
<text x="556.8" y="223.8">REQUIREMENT SPECIFIED</text>
<text x="571.4" y="227">UNSP.CHF.</text>
<text x="559.8" y="238">UP TO 10</text>
<text x="576.1" y="238.1">±1.5°</text>
<text x="558.5" y="242.3">10 UP TO 50</text>
<text x="575.5" y="242.3">±0°50'</text>
<text x="557.4" y="250.8">120 UP TO 400</text>
<text x="557.9" y="246.5">50 UP TO 120</text>
<text x="575.5" y="250.8">±0°15'</text>
<text x="575.5" y="246.6">±0°25'</text>
<text x="558.7" y="259.4">0.5 UP TO 3</text>
<text x="559.5" y="263.7">3 UP TO 6</text>
<text x="576.6" y="259.4">±0.1</text>
<text x="576.6" y="263.7">±0.2</text>
<text x="559" y="268">6 UP TO 30</text>
<text x="576.6" y="268">±0.5</text>
<text x="557.9" y="272.2">30 UP TO 120</text>
<text x="576.6" y="272.2">±0.8</text>
<text x="556.9" y="280.7">315 UP TO 1000</text>
<text x="557.3" y="276.5">120 UP TO 315</text>
<text x="576.6" y="276.5">±1.2</text>
<text x="577.7" y="280.7">±2</text>
<text x="556.4" y="284.9">1000 UP TO 2000</text>
<text x="577.6" y="285">±3</text>
<text x="558.9" y="289.2">OVER 2000</text>
<text x="577.7" y="289.3">±4</text>
<text x="560" y="297.9">UP TO 10</text>
<text x="577.1" y="297.9">±1°</text>
<text x="558.5" y="302.1">10 UP TO 50</text>
<text x="575.5" y="302.2">±0°30'</text>
<text x="557.5" y="310.6">120 UP TO 400</text>
<text x="558.2" y="306.4">50 UP TO 120</text>
<text x="575.5" y="310.6">±0°10'</text>
<text x="575.5" y="306.4">±0°20'</text>
<text x="558.8" y="319.2">0.5 UP TO 3</text>
<text x="576.6" y="323.5">±0.1</text>
<text x="576.6" y="319.3">±0.1</text>
<text x="576.7" y="327.8">±0.2</text>
<text x="576.6" y="332">±0.3</text>
<text x="556.8" y="340.6">315 UP TO 1000</text>
<text x="557.3" y="336.3">120 UP TO 315</text>
<text x="576.6" y="336.3">±0.5</text>
<text x="576.6" y="340.6">±0.8</text>
<text x="556.2" y="344.8">1000 UP TO 2000</text>
<text x="576.6" y="344.8">±1.2</text>
<text x="558.9" y="349">OVER 2000</text>
<text x="577.7" y="349">±2</text>
<text x="7.7" y="382.7" transform="rotate(-90 7.7 382.7)">Uploading\2022-23\P23Y5\P23Y5B153054.dft</text>
<text x="7.7" y="409.9" transform="rotate(-90 7.7 409.9)">\\srv01102\ExDM</text>
</g>
<g font-size="2.1">
<text x="558.6" y="232.4">UNSPECIFIED TOL.(FAB)</text>
<text x="559.5" y="234.8">FOR ANGULAR IN mm.</text>
<text x="558.6" y="254">UNSPECIFIED TOL.(FAB)</text>
<text x="560.7" y="256.3">FOR LINEAR IN mm.</text>
<text x="558.7" y="292.4">UNSPECIFIED TOL.(M/C)</text>
<text x="559.6" y="294.7">FOR ANGULAR IN mm.</text>
<text x="558.7" y="313.8">UNSPECIFIED TOL.(M/C)</text>
<text x="560.6" y="316.2">FOR LINEAR IN mm.</text>
</g>
</svg>
